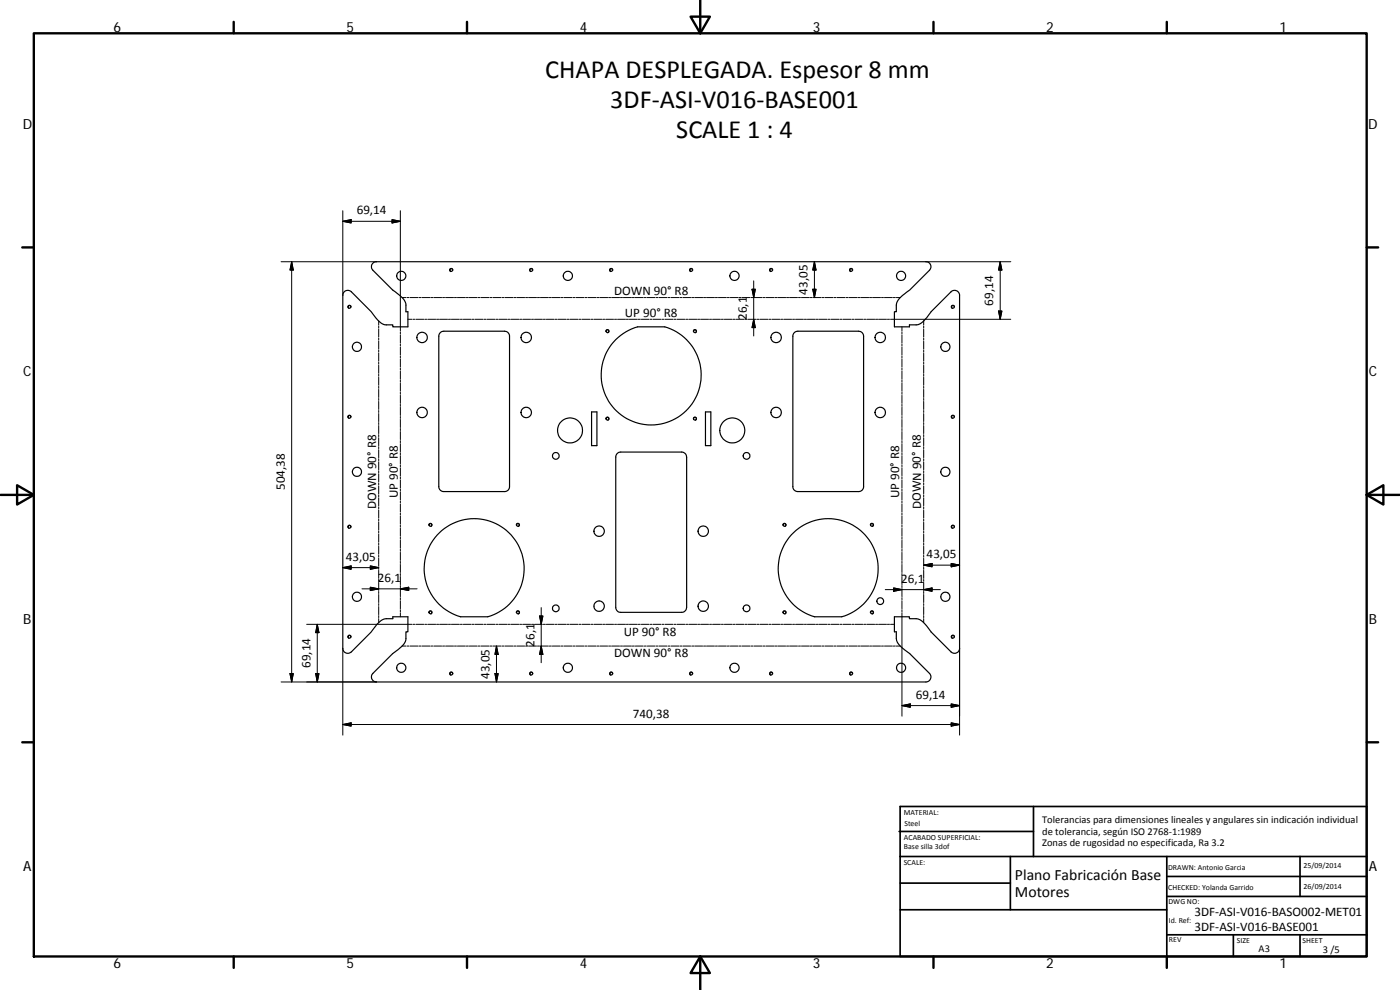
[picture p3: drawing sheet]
<svg xmlns="http://www.w3.org/2000/svg" width="420mm" height="297mm" viewBox="0 0 420 297" stroke-linecap="round" stroke-linejoin="round" font-family="sans-serif">
<g fill="none" stroke="#000" stroke-width=".36">
<path d="M103.3 87.5a1.51 1.51 0 0 1 2.1 0l6 6 1.9 2.5a3.8 3.8 0 0 0 2.6 1.5h2v.6h4.5v-4.6h-.6v-2a4.7 4.7 0 0 0-2.4-3.3l-1.6-1.2-5.9-5.9a1.48 1.48 0 0 1-.3-1.7 1.48 1.48 0 0 1 1.4-.9h164.9a1.5 1.5 0 0 1 1.4 .9 1.5 1.5 0 0 1-.3 1.7l-6 5.9-2.8 2.3a3.5 3.5 0 0 0-1.2 2.2v2h-.6v4.6h4.5v-.6h2a5 5 0 0 0 3.5-2.5l1.1-1.5 5.9-6a1.51 1.51 0 0 1 1.6-.3 1.51 1.51 0 0 1 1 1.4v105.9a1.52 1.52 0 0 1-.9 1.4 1.52 1.52 0 0 1-1.7-.3l-5.9-5.9-2-2.6a3.8 3.8 0 0 0-2.6-1.5h-2v-.5h-4.5v4.5h.6v2a5.1 5.1 0 0 0 2.5 3.4l1.5 1.1 6 6a1.52 1.52 0 0 1 .3 1.6 1.52 1.52 0 0 1-1.4 .9h-164.9a1.5 1.5 0 0 1-1.4-.9 1.5 1.5 0 0 1 .3-1.6l5.9-6 2.2-1.7a3.8 3.8 0 0 0 1.8-2.8v-2h.6v-4.5h-4.5v.5h-2a5.8 5.8 0 0 0-4 3.3l-6.5 6.7a1.51 1.51 0 0 1-1.6 .3 1.51 1.51 0 0 1-.9-1.4v-105.9zM132.1 99.8l1.1-.4h18.2a1.48 1.48 0 0 1 1.5 1.5v45.1a1.45 1.45 0 0 1-1.5 1.5h-18.2a1.45 1.45 0 0 1-1.5-1.5v-45.1zM238.4 99.8l1-.4h18.3a1.48 1.48 0 0 1 1.5 1.5v45.1a1.45 1.45 0 0 1-1.5 1.5h-18.3a1.45 1.45 0 0 1-1.5-1.5v-45.1zM177.5 123.6h1.6v10.1h-1.6zM185.2 136.1l1.1-.5h18.3a1.52 1.52 0 0 1 1.5 1.5v45.1a1.52 1.52 0 0 1-1.5 1.5h-18.3a1.48 1.48 0 0 1-1.5-1.5v-45.1zM211.7 123.6h1.6v10.1h-1.6z"/>
<circle cx="104.9" cy="92.1" r=".4"/>
<circle cx="120.4" cy="82.8" r="1.38"/>
<circle cx="135.4" cy="81" r=".4"/>
<circle cx="159.4" cy="81" r=".4"/>
<circle cx="170.4" cy="82.8" r="1.37"/>
<circle cx="182.3" cy="99.4" r=".4"/>
<circle cx="183.4" cy="81" r=".4"/>
<circle cx="207.4" cy="81" r=".4"/>
<circle cx="208.5" cy="99.4" r=".41"/>
<circle cx="220.4" cy="82.8" r="1.38"/>
<circle cx="231.4" cy="81" r=".4"/>
<circle cx="255.4" cy="81" r=".4"/>
<circle cx="270.4" cy="82.8" r="1.37"/>
<circle cx="286" cy="92.1" r=".4"/>
<circle cx="107.1" cy="104.1" r="1.37"/>
<circle cx="126.7" cy="101.3" r="1.56"/>
<circle cx="157.9" cy="101.3" r="1.56"/>
<circle cx="195.4" cy="112.5" r="15"/>
<circle cx="232.9" cy="101.3" r="1.56"/>
<circle cx="264.2" cy="101.3" r="1.56"/>
<circle cx="283.7" cy="104.1" r="1.39"/>
<circle cx="104.9" cy="125.1" r=".4"/>
<circle cx="126.7" cy="123.8" r="1.57"/>
<circle cx="157.9" cy="123.8" r="1.57"/>
<circle cx="166.8" cy="136.8" r="1.01"/>
<circle cx="171.1" cy="129.1" r="3.8"/>
<circle cx="182.3" cy="125.6" r=".4"/>
<circle cx="208.5" cy="125.6" r=".41"/>
<circle cx="219.8" cy="129.1" r="3.8"/>
<circle cx="224" cy="136.8" r="1.02"/>
<circle cx="232.9" cy="123.8" r="1.57"/>
<circle cx="264.2" cy="123.8" r="1.57"/>
<circle cx="286" cy="125.1" r=".4"/>
<circle cx="104.9" cy="158.1" r=".4"/>
<circle cx="107.1" cy="141.6" r="1.37"/>
<circle cx="129.2" cy="157.5" r=".4"/>
<circle cx="155.4" cy="157.5" r=".4"/>
<circle cx="179.8" cy="159.4" r="1.56"/>
<circle cx="211.1" cy="159.4" r="1.57"/>
<circle cx="235.4" cy="157.5" r=".4"/>
<circle cx="261.7" cy="157.5" r=".4"/>
<circle cx="283.7" cy="141.6" r="1.39"/>
<circle cx="286" cy="158.1" r=".41"/>
<circle cx="107.1" cy="179.1" r="1.37"/>
<circle cx="142.3" cy="170.6" r="15"/>
<circle cx="248.6" cy="170.6" r="15"/>
<circle cx="283.7" cy="179.1" r="1.39"/>
<circle cx="104.9" cy="191.1" r=".4"/>
<circle cx="129.2" cy="183.7" r=".41"/>
<circle cx="155.4" cy="183.7" r=".4"/>
<circle cx="166.8" cy="182.5" r="1.01"/>
<circle cx="179.8" cy="181.9" r="1.56"/>
<circle cx="211.1" cy="181.9" r="1.57"/>
<circle cx="224" cy="182.5" r="1.02"/>
<circle cx="235.4" cy="183.7" r=".41"/>
<circle cx="261.7" cy="183.7" r=".4"/>
<circle cx="264.2" cy="180.4" r="1.02"/>
<circle cx="286" cy="191.1" r=".41"/>
<circle cx="120.4" cy="200.4" r="1.38"/>
<circle cx="135.4" cy="202.1" r=".41"/>
<circle cx="159.4" cy="202.1" r=".41"/>
<circle cx="170.4" cy="200.4" r="1.37"/>
<circle cx="183.4" cy="202.1" r=".41"/>
<circle cx="207.4" cy="202.1" r=".4"/>
<circle cx="220.4" cy="200.4" r="1.38"/>
<circle cx="231.4" cy="202.1" r=".4"/>
<circle cx="255.4" cy="202.1" r=".4"/>
<circle cx="270.4" cy="200.4" r="1.37"/>
</g>
<g fill="none" stroke="#000" stroke-width=".3">
<path d="M84.4 78.5h28.6M87.5 78.5l.5 2.5h-1zM87.5 78.5v126.1M102.9 63.2v25.4M102.9 66.4l2.5-.5v1zM102.9 66.4h17.3M117.7 65.9l2.5 .5-2.5 .5zM120.2 63.2v36.1M244.4 78.5v10.8M244.4 78.5l.5 2.5h-1zM277.9 78.5h25.4M300.2 78.5v17.3"/>
<path d="M300.2 78.5l.5 2.5h-1zM105.4 92.1a.5 .5 0 0 0-.4-.5 .5 .5 0 0 0-.6 .4 .5 .5 0 0 0 .4 .6M113.7 96.3v1.2M113.7 97.8v.6M113.7 98.7v2.4M120.2 99.6v.6M120.7 89.3h1.1M122.2 89.3h.5M122.4 95.8h1.2M123.1 89.3h2.3M123.9 95.8h.6M124.8 95.8h2.4"/>
<path d="M125.7 89.3h.6M126.6 89.3h2.4M127.5 95.8h.5M128.4 95.8h2.4M129.3 89.3h.6M130.2 89.3h2.3M131 95.8h.6M131.9 95.8h2.4M132.8 89.3h.6M133.7 89.3h2.4M134.6 95.8h.6M135.5 95.8h2.4"/>
<path d="M135.9 81.1a.5 .5 0 0 0-.4-.6 .5 .5 0 0 0-.6 .4 .5 .5 0 0 0 .4 .6M136.4 89.3h.6M137.3 89.3h2.4M138.2 95.8h.6M139.1 95.8h2.3M139.9 89.3h.7M140.8 89.3h2.4M141.7 95.8h.6M142.6 95.8h2.4M143.5 89.3h.6M144.4 89.3h2.4M145.3 95.8h.6"/>
<path d="M146.2 95.8h2.3M147.1 89.3h.6M148 89.3h2.3M148.8 95.8h.6M149.7 95.8h2.4M150.6 89.3h.6M151.5 89.3h2.4M152.4 95.8h.6M153.3 95.8h2.4M154.2 89.3h.6M155.1 89.3h2.3M156 95.8h.6"/>
<path d="M156.9 95.8h2.3M157.7 89.3h.6M158.6 89.3h2.4M159.5 95.8h.6M159.9 81.1a.49 .49 0 0 0-.4-.6 .49 .49 0 0 0-.6 .5 .49 .49 0 0 0 .5 .5M160.4 95.8h2.4M161.3 89.3h.6M162.2 89.3h2.4M163.1 95.8h.6M164 95.8h2.3M164.9 89.3h.6M165.7 89.3h2.4"/>
<path d="M166.6 95.8h.6M167.5 95.8h2.4M168.4 89.3h.6M169.3 89.3h2.4M170.2 95.8h.6M171.1 95.8h2.4M172 89.3h.6M172.9 89.3h2.3M173.8 95.8h.6M174.7 95.8h2.3M175.5 89.3h.6M176.4 89.3h2.4"/>
<path d="M177.3 95.8h.6M178.2 95.8h2.4M179.1 89.3h.6M180 89.3h2.4M180.9 95.8h.6M181.8 95.8h2.3M181.8 99.5a.5 .5 0 0 1 .4-.6 .5 .5 0 0 1 .6 .4 .5 .5 0 0 1-.4 .6M182.7 89.3h.5M183.5 89.3h2.4M183.9 81.1a.49 .49 0 0 0-.4-.6 .49 .49 0 0 0-.6 .5 .49 .49 0 0 0 .4 .5M184.4 95.8h.6M185.3 95.8h2.4"/>
<path d="M186.2 89.3h.6M187.1 89.3h2.4M188 95.8h.6M188.9 95.8h2.4M189.8 89.3h.6M190.7 89.3h2.3M191.5 95.8h.7M192.5 95.8h2.3M193.4 89.3h.5M194.3 89.3h2.3M195.1 95.8h.6M196 95.8h2.4"/>
<path d="M196.9 89.3h.6M197.8 89.3h2.4M198.7 95.8h.6M199.6 95.8h2.3M200.5 89.3h.6M201.4 89.3h2.3M202.3 95.8h.5M203.1 95.8h2.4M204 89.3h.6M204.9 89.3h2.4M205.8 95.8h.6M206.7 95.8h2.4"/>
<path d="M207.6 89.3h.6M207.9 81.1a.5 .5 0 0 0-.4-.6 .5 .5 0 0 0-.6 .4 .5 .5 0 0 0 .4 .6M208.1 99.5a.49 .49 0 0 1 .4-.6 .49 .49 0 0 1 .5 .4 .49 .49 0 0 1-.4 .6M208.5 89.3h2.4M209.4 95.8h.6M210.3 95.8h2.4M211.1 89.3h.7M212 89.3h2.4M212.9 95.8h.6M213.8 95.8h2.4M214.7 89.3h.6M215.6 89.3h2.4"/>
<path d="M216.5 95.8h.6M217.4 95.8h2.4M218.3 89.3h.6M219.2 89.3h2.3M220.1 95.8h.6M220.9 95.8h2.4M221.8 89.3h.6M222.7 89.3h2.4M223.6 95.8h.6M224.5 95.8h2.4M225.4 89.3h.6M225.7 86.8h1l-.5 2.5z"/>
<path d="M226.2 84.3v16.5M226.2 95.8l.5 2.5h-1zM226.3 89.3h2.4M227.2 95.8h.6M228.1 95.8h2.4M228.9 89.3h.6M229.8 89.3h2.4M230.7 95.8h.6M231.6 95.8h2.4M231.9 81.1a.5 .5 0 0 0-.4-.6 .5 .5 0 0 0-.6 .4 .5 .5 0 0 0 .4 .6M232.5 89.3h.6M233.4 89.3h2.4"/>
<path d="M234.3 95.8h.6M235.2 95.8h2.4M236.1 89.3h.6M236.9 89.3h2.4M237.9 95.8h.6M238.7 95.8h2.4M239.6 89.3h.6M240.5 89.3h2.4M241.4 95.8h.6M242.3 95.8h2.4M243.2 89.3h.6M243.9 86.8h1l-.5 2.5z"/>
<path d="M244.1 89.3h2.4M245 95.8h.6M245.9 95.8h2.4M246.7 89.3h.6M247.6 89.3h2.4M248.5 95.8h.6M249.4 95.8h2.4M250.3 89.3h.6M251.2 89.3h2.4M252.1 95.8h.6M253 95.8h2.4M253.9 89.3h.6"/>
<path d="M254.8 89.3h2.3M255.7 95.8h.6M255.9 81.1a.5 .5 0 0 0-.4-.6 .5 .5 0 0 0-.6 .4 .5 .5 0 0 0 .4 .6M256.5 95.8h2.4M257.4 89.3h.6M258.3 89.3h2.4M259.2 95.8h.6M260.1 95.8h2.4M261 89.3h.6M261.9 89.3h2.4M262.8 95.8h.6M263.7 95.8h2.4"/>
<path d="M264.6 89.3h.5M265.4 89.3h2.4M266.3 95.8h.6M267.3 95.8h36M268.1 89.3h.6M269 89.3h1.2M270.7 98.1v1.2M270.7 99.6v.6M277.2 96.3v1.2M277.2 97.8v.6M277.2 98.7v2.4M286.5 92.1a.49 .49 0 0 0-.5-.5 .49 .49 0 0 0-.5 .4 .49 .49 0 0 0 .4 .6"/>
<path d="M299.7 93.3h1l-.5 2.5zM113.7 101.5v.5M113.7 102.3v2.5M113.7 105.1v.6M113.7 106v2.4M113.7 108.7v.6M113.7 109.6v2.4M113.7 112.3v.6M113.7 113.2v2.4M113.7 115.9v.6M113.7 116.8v2.5M113.7 119.5v.6"/>
<path d="M120.2 100.5v2.4M120.2 103.2v.6M120.2 104.1v2.4M120.2 106.8v.6M120.2 107.7v2.5M120.2 110.5v.5M120.2 111.4v2.4M120.2 114.1v.6M120.2 115v2.4M120.2 117.7v.6M120.2 118.6v2.4M270.7 100.5v2.4"/>
<path d="M270.7 103.2v.6M270.7 104.1v2.4M270.7 106.8v.6M270.7 107.7v2.5M270.7 110.5v.5M270.7 111.4v2.4M270.7 114.1v.6M270.7 115v2.4M270.7 117.7v.6M270.7 118.6v2.4M277.2 101.5v.5M277.2 102.3v2.5"/>
<path d="M277.2 105.1v.6M277.2 106v2.4M277.2 108.7v.6M277.2 109.6v2.4M277.2 112.3v.6M277.2 113.2v2.4M277.2 115.9v.6M277.2 116.8v2.5M277.2 119.5v.6M105.4 125.1a.5 .5 0 0 0-.4-.5 .5 .5 0 0 0-.6 .4 .5 .5 0 0 0 .4 .5M113.7 120.4v2.5M113.7 123.2v.6"/>
<path d="M113.7 124.1v2.4M113.7 126.8v.6M113.7 127.7v2.4M113.7 130.4v.6M113.7 131.3v2.4M113.7 134v.6M113.7 134.9v2.4M113.7 137.6v.6M113.7 138.6v2.4M120.2 121.3v.6M120.2 122.2v2.5M120.2 125v.5"/>
<path d="M120.2 125.9v2.4M120.2 128.6v.6M120.2 129.5v2.4M120.2 132.2v.6M120.2 133.1v2.4M120.2 135.8v.6M120.2 136.7v2.4M120.2 139.4v.7M181.8 125.7a.5 .5 0 0 1 .4-.6 .5 .5 0 0 1 .6 .5 .5 .5 0 0 1-.4 .5M208.1 125.7a.5 .5 0 0 1 .4-.6 .5 .5 0 0 1 .6 .5 .5 .5 0 0 1-.5 .5M270.7 121.3v.6M270.7 122.2v2.5"/>
<path d="M270.7 125v.5M270.7 125.9v2.4M270.7 128.6v.6M270.7 129.5v2.4M270.7 132.2v.6M270.7 133.1v2.4M270.7 135.8v.6M270.7 136.7v2.4M270.7 139.4v.7M277.2 120.4v2.5M277.2 123.2v.6M277.2 124.1v2.4"/>
<path d="M277.2 126.8v.6M277.2 127.7v2.4M277.2 130.4v.6M277.2 131.3v2.4M277.2 134v.6M277.2 134.9v2.4M277.2 137.6v.6M277.2 138.6v2.4M286.5 125.1a.49 .49 0 0 0-.4-.5 .49 .49 0 0 0-.6 .4 .49 .49 0 0 0 .4 .5M105.4 158.2a.51 .51 0 0 0-.4-.6 .51 .51 0 0 0-.6 .4 .51 .51 0 0 0 .4 .6M113.7 141.3v.6M113.7 142.2v2.4"/>
<path d="M113.7 144.9v.6M113.7 145.8v2.4M113.7 148.5v.6M113.7 149.4v2.4M113.7 152.1v.6M113.7 153v2.4M113.7 155.7v.7M113.7 156.7v2.4M113.7 159.3v.7M120.2 140.4v2.4M120.2 143.1v.6M120.2 144v2.4"/>
<path d="M120.2 146.7v.6M120.2 147.6v2.4M120.2 150.3v.6M120.2 151.2v2.4M120.2 153.9v.7M120.2 154.9v2.4M120.2 157.6v.6M120.2 158.5v2.4M128.7 157.6a.49 .49 0 0 1 .4-.6 .49 .49 0 0 1 .6 .4 .49 .49 0 0 1-.4 .6M154.9 157.6a.5 .5 0 0 1 .4-.6 .5 .5 0 0 1 .6 .4 .5 .5 0 0 1-.4 .6M234.9 157.6a.49 .49 0 0 1 .5-.6 .49 .49 0 0 1 .5 .4 .49 .49 0 0 1-.4 .6M261.2 157.6a.5 .5 0 0 1 .4-.6 .5 .5 0 0 1 .6 .4 .5 .5 0 0 1-.4 .6"/>
<path d="M270.7 140.4v2.4M270.7 143.1v.6M270.7 144v2.4M270.7 146.7v.6M270.7 147.6v2.4M270.7 150.3v.6M270.7 151.2v2.4M270.7 153.9v.7M270.7 154.9v2.4M270.7 157.6v.6M270.7 158.5v2.4M277.2 141.3v.6"/>
<path d="M277.2 142.2v2.4M277.2 144.9v.6M277.2 145.8v2.4M277.2 148.5v.6M277.2 149.4v2.4M277.2 152.1v.6M277.2 153v2.4M277.2 155.7v.7M277.2 156.7v2.4M277.2 159.3v.7M286.5 158.2a.5 .5 0 0 0-.4-.6 .5 .5 0 0 0-.6 .4 .5 .5 0 0 0 .4 .6M102.9 170.3l2.5-.5v1z"/>
<path d="M102.9 170.3h10.8M108.6 176.7h16.6M111.1 169.8l2.6 .5-2.6 .5zM111.1 176.2l2.6 .5-2.6 .5zM113.7 160.3v2.4M113.7 163v.6M113.7 163.9v2.4M113.7 166.6v.6M113.7 167.5v2.4M113.7 170.2v.6M113.7 171.1v2.4M113.7 173.9v.5"/>
<path d="M113.7 174.8v2.4M113.7 177.5v.6M113.7 178.4v2.4M120.2 176.7l2.5-.5v1zM120.2 161.2v.6M120.2 162.1v2.4M120.2 164.8v.6M120.2 165.7v2.4M120.2 168.4v.7M120.2 169.4v2.4M120.2 172.1v.6M120.2 173v2.4"/>
<path d="M120.2 175.7v.6M120.2 176.6v2.4M120.2 179.3v.6M265.7 176.9h16.5M268.2 176.4l2.5 .5-2.5 .5zM270.7 161.2v.6M270.7 162.1v2.4M270.7 164.8v.6M270.7 165.7v2.4M270.7 168.4v.7M270.7 169.4v2.4M270.7 172.1v.6"/>
<path d="M270.7 173v2.4M270.7 175.7v.6M270.7 176.6v2.4M270.7 179.3v.6M277.2 169.6l2.5-.5v1zM277.2 176.9l2.5-.5v1zM277.2 169.6h10.8M277.2 160.3v2.4M277.2 163v.6M277.2 163.9v2.4M277.2 166.6v.6M277.2 167.5v2.4"/>
<path d="M277.2 170.2v.6M277.2 171.1v2.4M277.2 173.9v.5M277.2 174.8v2.4M277.2 177.5v.6M277.2 178.4v2.4M285.5 169.1l2.5 .5-2.5 .5zM92 187.3h31.6M95.2 187.3l.5 2.5h-1zM95.2 187.3v17.3M102.9 194.5v26.1M105.4 191.2a.51 .51 0 0 0-.4-.6 .51 .51 0 0 0-.6 .4 .51 .51 0 0 0 .4 .6"/>
<path d="M113.7 181.1v.6M113.7 182v2.4M113.7 184.7v.6M113.7 185.6v1.2M120.2 180.2v2.4M120.2 182.9v.7M120.2 183.9v1.2M120.7 193.8h1.1M122.2 193.8h.5M123.1 193.8h2.3M123.9 187.3h.6M124.8 187.3h2.4"/>
<path d="M125.7 193.8h.6M126.6 193.8h2.4M127.5 187.3h.5M128.4 187.3h2.4M128.7 183.8a.5 .5 0 0 1 .4-.5 .5 .5 0 0 1 .6 .3 .5 .5 0 0 1-.4 .6M129.3 193.8h.6M130.2 193.8h2.3M131 187.3h.6M131.9 187.3h2.4M132.8 193.8h.6M133.7 193.8h2.4M134.6 187.3h.6"/>
<path d="M135.5 187.3h2.4M136.4 193.8h.6M137.3 193.8h2.4M138.2 187.3h.6M139.1 187.3h2.3M139.9 193.8h.7M140.8 193.8h2.4M141.7 187.3h.6M142.6 187.3h2.4M143.5 193.8h.6M144.4 193.8h2.4M145.3 187.3h.6"/>
<path d="M146.2 187.3h2.3M147.1 193.8h.6M148 193.8h2.3M148.8 187.3h.6M149 193.8v10.8M149 193.8l.5 2.5h-1zM149.7 187.3h2.4M150.6 193.8h.6M151.5 193.8h2.4M152.4 187.3h.6M153.3 187.3h2.4M154.2 193.8h.6"/>
<path d="M154.9 183.8a.5 .5 0 0 1 .4-.6 .5 .5 0 0 1 .6 .4 .5 .5 0 0 1-.4 .6M155.1 193.8h2.3M156 187.3h.6M156.9 187.3h2.3M157.7 193.8h.6M158.6 193.8h2.4M159.5 187.3h.6M160.4 187.3h2.4M161.3 193.8h.6M161.9 184.8h1l-.5 2.5zM162.2 193.8h2.4M162.4 193.8l.5 2.5h-1z"/>
<path d="M162.4 182.3v16.5M163.1 187.3h.6M164 187.3h2.3M164.9 193.8h.6M165.7 193.8h2.4M166.6 187.3h.6M167.5 187.3h2.4M168.4 193.8h.6M169.3 193.8h2.4M170.2 187.3h.6M171.1 187.3h2.4M172 193.8h.6"/>
<path d="M172.9 193.8h2.3M173.8 187.3h.6M174.7 187.3h2.3M175.5 193.8h.6M176.4 193.8h2.4M177.3 187.3h.6M178.2 187.3h2.4M179.1 193.8h.6M180 193.8h2.4M180.9 187.3h.6M181.8 187.3h2.3M182.7 193.8h.5"/>
<path d="M183.5 193.8h2.4M184.4 187.3h.6M185.3 187.3h2.4M186.2 193.8h.6M187.1 193.8h2.4M188 187.3h.6M188.9 187.3h2.4M189.8 193.8h.6M190.7 193.8h2.3M191.5 187.3h.7M192.5 187.3h2.3M193.4 193.8h.5"/>
<path d="M194.3 193.8h2.3M195.1 187.3h.6M196 187.3h2.4M196.9 193.8h.6M197.8 193.8h2.4M198.7 187.3h.6M199.6 187.3h2.3M200.5 193.8h.6M201.4 193.8h2.3M202.3 187.3h.5M203.1 187.3h2.4M204 193.8h.6"/>
<path d="M204.9 193.8h2.4M205.8 187.3h.6M206.7 187.3h2.4M207.6 193.8h.6M208.5 193.8h2.4M209.4 187.3h.6M210.3 187.3h2.4M211.1 193.8h.7M212 193.8h2.4M212.9 187.3h.6M213.8 187.3h2.4M214.7 193.8h.6"/>
<path d="M215.6 193.8h2.4M216.5 187.3h.6M217.4 187.3h2.4M218.3 193.8h.6M219.2 193.8h2.3M220.1 187.3h.6M220.9 187.3h2.4M221.8 193.8h.6M222.7 193.8h2.4M223.6 187.3h.6M224.5 187.3h2.4M225.4 193.8h.6"/>
<path d="M226.3 193.8h2.4M227.2 187.3h.6M228.1 187.3h2.4M228.9 193.8h.6M229.8 193.8h2.4M230.7 187.3h.6M231.6 187.3h2.4M232.5 193.8h.6M233.4 193.8h2.4M234.3 187.3h.6M234.9 183.8a.5 .5 0 0 1 .4-.5 .5 .5 0 0 1 .6 .3 .5 .5 0 0 1-.4 .6M235.2 187.3h2.4"/>
<path d="M236.1 193.8h.6M236.9 193.8h2.4M237.9 187.3h.6M238.7 187.3h2.4M239.6 193.8h.6M240.5 193.8h2.4M241.4 187.3h.6M242.3 187.3h2.4M243.2 193.8h.6M244.1 193.8h2.4M245 187.3h.6M245.9 187.3h2.4"/>
<path d="M246.7 193.8h.6M247.6 193.8h2.4M248.5 187.3h.6M249.4 187.3h2.4M250.3 193.8h.6M251.2 193.8h2.4M252.1 187.3h.6M253 187.3h2.4M253.9 193.8h.6M254.8 193.8h2.3M255.7 187.3h.6M256.6 187.3h2.3"/>
<path d="M257.4 193.8h.6M258.3 193.8h2.4M259.2 187.3h.6M260.1 187.3h2.4M261 193.8h.6M261.2 183.8a.5 .5 0 0 1 .4-.6 .5 .5 0 0 1 .6 .5 .5 .5 0 0 1-.4 .5M261.9 193.8h2.4M262.8 187.3h.6M263.7 187.3h2.4M264.6 193.8h.5M265.4 193.8h2.4M266.3 187.3h.6"/>
<path d="M267.3 187.3h1.1M268.1 193.8h.6M269 193.8h1.2M270.7 180.2v2.4M270.7 182.9v.7M270.7 183.9v31M277.2 181.1v.6M277.2 182v2.4M277.2 184.7v.6M277.2 185.6v1.2M286.5 191.2a.5 .5 0 0 0-.4-.6 .5 .5 0 0 0-.6 .4 .5 .5 0 0 0 .4 .6M288 194.5v26.1"/>
<path d="M84.4 204.6h28.6M87 202.1h1l-.5 2.5zM94.7 202.1h1l-.5 2.5zM102.9 217.4h185.1M102.9 217.4l2.5-.5v1zM135.9 202.2a.5 .5 0 0 0-.4-.6 .5 .5 0 0 0-.6 .4 .5 .5 0 0 0 .4 .6M148.5 202.1h1l-.5 2.5zM159.9 202.2a.5 .5 0 0 0-.4-.6 .5 .5 0 0 0-.6 .4 .5 .5 0 0 0 .5 .6M183.9 202.2a.5 .5 0 0 0-.4-.6 .5 .5 0 0 0-.6 .4 .5 .5 0 0 0 .4 .6M207.9 202.2a.5 .5 0 0 0-.4-.6 .5 .5 0 0 0-.6 .4 .5 .5 0 0 0 .4 .6M231.9 202.2a.5 .5 0 0 0-.4-.6 .5 .5 0 0 0-.6 .4 .5 .5 0 0 0 .4 .6M255.9 202.2a.5 .5 0 0 0-.4-.6 .5 .5 0 0 0-.6 .4 .5 .5 0 0 0 .4 .6"/>
<path d="M270.7 211.7l2.5-.5v1zM270.7 211.7h17.3M285.5 216.9l2.5 .5-2.5 .5zM285.5 211.2l2.5 .5-2.5 .5z"/>
</g>
<g fill="none" stroke="#000" stroke-width=".71">
<path d="M10.1 10h400.1v277h-400.1zM70.1 6.6v3.4M140.2 6.6v3.4M207.3 5h5.8l-2.9 5zM210.2 0v10M280.2 6.6v3.4M350.2 6.6v3.4M6.7 74.2h3.4M410.2 74.2h3.4M.2 148.5h9.9M5.1 145.6l5 2.9-5 2.9zM410.2 148.5l5-2.9v5.8z"/>
<path d="M410.2 148.5h9.9M6.7 222.7h3.4M410.2 222.7h3.4M70.1 287v3.4M140.2 287v3.4M210.2 287l2.9 5h-5.8zM210.2 287v10M280.2 287v3.4M350.2 287v3.4"/>
</g>
<g fill="none" stroke="#000" stroke-width=".51">
<path d="M269.8 249.5h40.4M270.1 257h140.1M270.1 242h140.1v45h-140.1zM303.2 257v16M310.2 242v15M350.2 257v30M390.2 257v12M270.1 273h80.1M270.1 265h33.1M350.2 269h60M350.2 263h60M350.2 280.5h60"/>
<path d="M370.2 280.5v6.5M390.2 280.5v6.5"/>
</g>
<g fill="#000" stroke="#000" stroke-width=".3">
<path d="M102.9 66.4l2.5-.5v1zM117.7 65.9l2.5 .5-2.5 .5zM87.5 78.5l.5 2.5h-1zM225.7 86.8h1l-.5 2.5zM226.2 95.8l.5 2.5h-1zM243.9 86.8h1l-.5 2.5zM244.4 78.5l.5 2.5h-1zM299.7 93.3h1l-.5 2.5zM300.2 78.5l.5 2.5h-1zM102.9 170.3l2.5-.5v1zM111.1 169.8l2.6 .5-2.6 .5zM111.1 176.2l2.6 .5-2.6 .5z"/>
<path d="M120.2 176.7l2.5-.5v1zM268.2 176.4l2.5 .5-2.5 .5zM277.2 169.6l2.5-.5v1zM277.2 176.9l2.5-.5v1zM285.5 169.1l2.5 .5-2.5 .5zM95.2 187.3l.5 2.5h-1zM149 193.8l.5 2.5h-1zM161.9 184.8h1l-.5 2.5zM162.4 193.8l.5 2.5h-1zM87 202.1h1l-.5 2.5zM94.7 202.1h1l-.5 2.5zM102.9 217.4l2.5-.5v1z"/>
<path d="M148.5 202.1h1l-.5 2.5zM270.7 211.7l2.5-.5v1zM285.5 216.9l2.5 .5-2.5 .5zM285.5 211.2l2.5 .5-2.5 .5z"/>
</g>
<g font-size="7.9">
<text x="163.6" y="23.5">CHAPA DESPLEGADA. Espesor 8 mm</text>
<text x="183.1" y="32.5">3DF‐ASI‐V016‐BASE001</text>
<text x="203" y="41.4">SCALE 1 : 4</text>
</g>
<g font-size="4.7">
<text x="304.6" y="263.9">Plano Fabricación Base</text>
<text x="304.6" y="269.3">Motores</text>
</g>
<g font-size="4.2">
<text x="34" y="9.6">6</text>
<text x="104" y="9.6">5</text>
<text x="174" y="9.6">4</text>
<text x="244" y="9.6">3</text>
<text x="314" y="9.6">2</text>
<text x="384" y="9.6">1</text>
<text x="6.8" y="38.7">D</text>
<text x="410.6" y="38.7">D</text>
<text x="7" y="112.9">C</text>
<text x="410.8" y="112.9">C</text>
<text x="7" y="187.1">B</text>
<text x="410.8" y="187.1">B</text>
<text x="7" y="261.3">A</text>
<text x="410.8" y="261.3">A</text>
<text x="34" y="290.4">6</text>
<text x="104" y="290.4">5</text>
<text x="174" y="290.4">4</text>
<text x="244" y="290.4">3</text>
<text x="314" y="290.4">2</text>
<text x="384" y="290.4">1</text>
</g>
<g font-size="3.9">
<text x="107" y="64.3">69,14</text>
<text x="184.3" y="88.5">DOWN 90° R8</text>
<text x="242.3" y="88.4" transform="rotate(-90 242.3 88.4)">43,05</text>
<text x="187.5" y="95">UP 90° R8</text>
<text x="298.1" y="91.7" transform="rotate(-90 298.1 91.7)">69,14</text>
<text x="224.1" y="96" transform="rotate(-90 224.1 96)">26,1</text>
<text x="85.5" y="147.1" transform="rotate(-90 85.5 147.1)">504,38</text>
<text x="119.4" y="149.5" transform="rotate(-90 119.4 149.5)">UP 90° R8</text>
<text x="269.9" y="149.5" transform="rotate(-90 269.9 149.5)">UP 90° R8</text>
<text x="112.9" y="152.7" transform="rotate(-90 112.9 152.7)">DOWN 90° R8</text>
<text x="276.4" y="152.7" transform="rotate(-90 276.4 152.7)">DOWN 90° R8</text>
<text x="278.1" y="167.5">43,05</text>
<text x="103.8" y="168.2">43,05</text>
<text x="113.4" y="174.6">26,1</text>
<text x="270.5" y="174.8">26,1</text>
<text x="187.2" y="190.7">UP 90° R8</text>
<text x="160.4" y="194.1" transform="rotate(-90 160.4 194.1)">26,1</text>
<text x="184.3" y="197.2">DOWN 90° R8</text>
<text x="93.1" y="200.4" transform="rotate(-90 93.1 200.4)">69,14</text>
<text x="146.9" y="203.7" transform="rotate(-90 146.9 203.7)">43,05</text>
<text x="274.8" y="209.6">69,14</text>
<text x="190" y="215.3">740,38</text>
<text x="358.5" y="274.9">3DF‐ASI‐V016‐BASO002‐MET01</text>
<text x="358.5" y="279.4">3DF‐ASI‐V016‐BASE001</text>
</g>
<g font-size="3.1">
<text x="312.8" y="246.8">Tolerancias para dimensiones lineales y angulares sin indicación individual</text>
<text x="312.8" y="250.4">de tolerancia, según ISO 2768‐1:1989</text>
<text x="312.8" y="254">Zonas de rugosidad no especificada, Ra 3.2</text>
<text x="377.7" y="285.6">A3</text>
<text x="397" y="285.9">3 /5</text>
</g>
<g font-size="2.4">
<text x="271.2" y="244.4">MATERIAL:</text>
<text x="271.3" y="251.9">ACABADO SUPERFICIAL:</text>
<text x="271.4" y="247.9">Steel</text>
<text x="271.3" y="254.6">Base silla 3dof</text>
<text x="271.2" y="259.7">SCALE:</text>
<text x="350.6" y="260.9">DRAWN: Antonio Garcia</text>
<text x="391.2" y="260.6">25/09/2014</text>
<text x="350.6" y="267">CHECKED: Yolanda Garrido</text>
<text x="391.2" y="266.6">26/09/2014</text>
<text x="350.7" y="271.4">DWG NO:</text>
<text x="350.8" y="276.8">Id. Ref:</text>
<text x="350.8" y="282.8">REV</text>
<text x="371.2" y="282.9">SIZE</text>
<text x="390.9" y="282.9">SHEET</text>
</g>
</svg>
